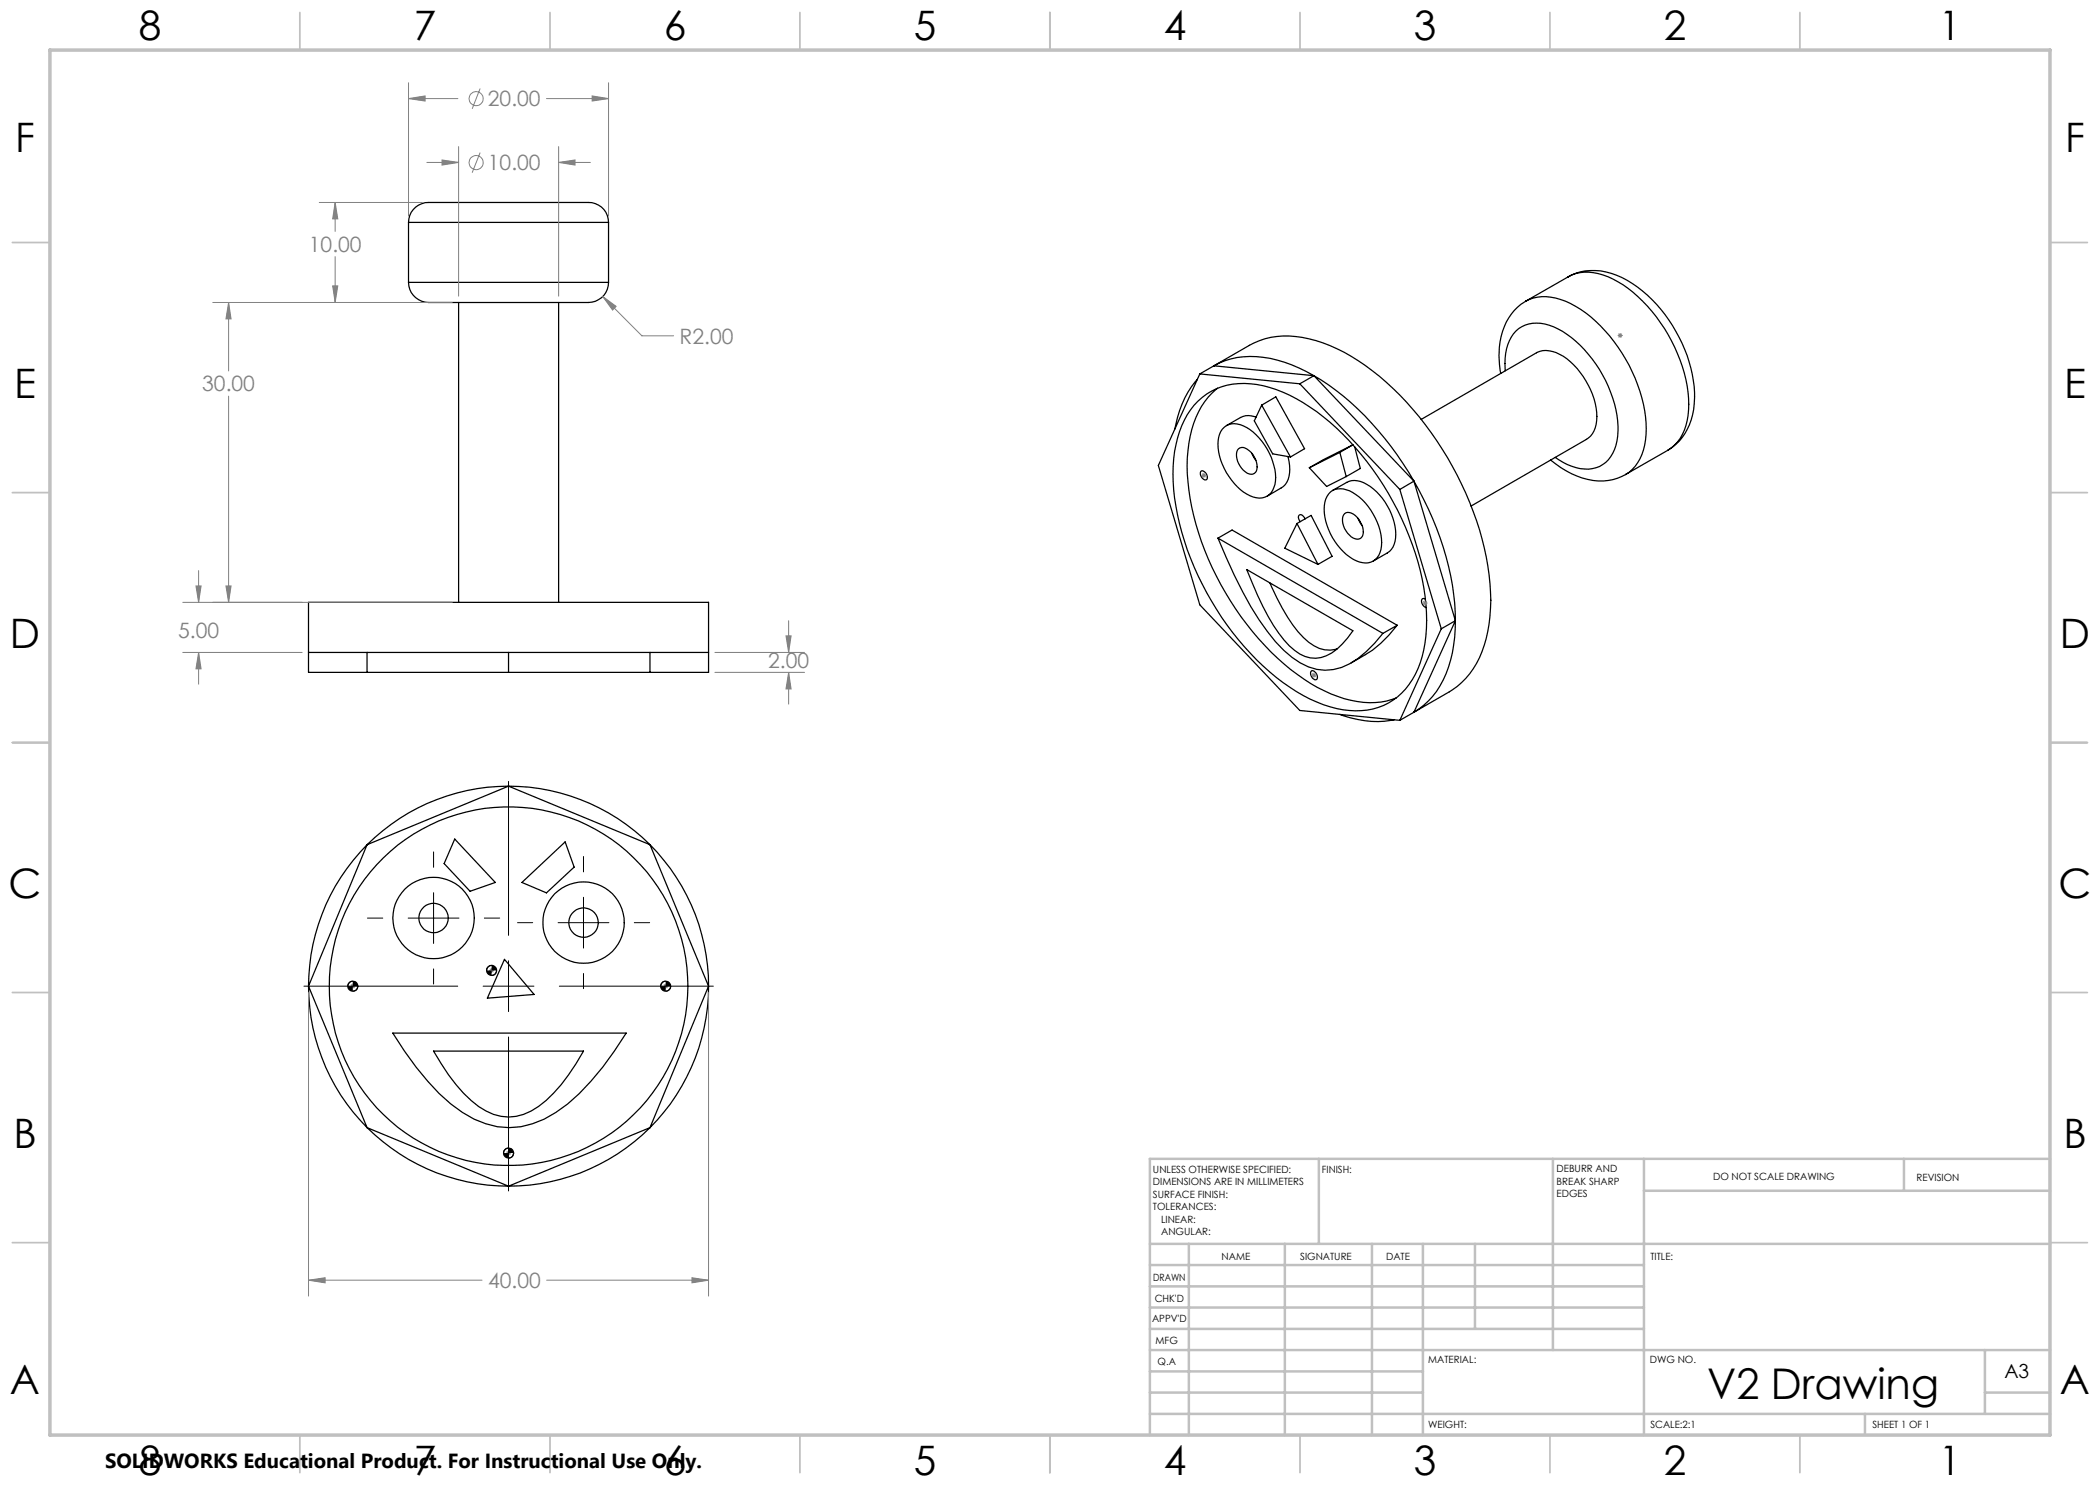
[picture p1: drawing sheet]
<svg xmlns="http://www.w3.org/2000/svg" width="420mm" height="297mm" viewBox="0 0 420 297" stroke-linecap="round" stroke-linejoin="round" font-family="sans-serif">
<g fill="none" stroke="#000" stroke-width=".25">
<path d="M81.7 44.5a4.2 4.2 0 0 1 5-4h29.8a4.4 4.4 0 0 1 5.1 3.3l.1 .7M81.7 56.5a4.3 4.3 0 0 0 5.3 4h29.7a4.2 4.2 0 0 0 5-4M81.7 44.5h40M81.7 56.5h40M81.7 44.5v12M121.7 44.5v12M313.6 55.4l-8.5 4.9a8.9 8.9 0 0 1 8 0 28.2 28.2 0 0 1 13.3 14 24.3 24.3 0 0 1 2.5 14.7 8.2 8.2 0 0 1-8.2 7.2 16 16 0 0 1-10.6-4.2M313.6 55.4a11.8 11.8 0 0 1 11.9 .7 28.9 28.9 0 0 1 13.4 23.5 11.8 11.8 0 0 1-5.3 10.4M313.6 55.4a9.3 9.3 0 0 1 9 .4 29.5 29.5 0 0 1 12.9 14.9 22.3 22.3 0 0 1 1.7 14.4 8.3 8.3 0 0 1-3.6 4.9l-8.5 4.9M91.7 60.5v60M111.7 60.5v60M239.5 75.8a19.2 19.2 0 0 0-4.5 10"/>
<path d="M240 74.8l9.9-5.7a16.5 16.5 0 0 1 13.3-1 41.7 41.7 0 0 1 18.1 12.3 66.1 66.1 0 0 1 16.3 32.8 32.3 32.3 0 0 1-1.7 18.3 15.4 15.4 0 0 1-6 6.9l-9.9 5.7M240 74.8l-8.3 18.3 8.3 27.9 20 21.1 20 2M240 74.8l20 2M242.8 73.2a17 17 0 0 1 14.1-.7 32.4 32.4 0 0 1 5.9 2.6zM243.5 77.6a16.1 16.1 0 0 0-5.7 11.1 42.5 42.5 0 0 0 3.1 21.4 57 57 0 0 0 19.9 25.7 24.5 24.5 0 0 0 14.3 4.7 12.4 12.4 0 0 0 4.2-.9M260 76.8l20 21.1M262.8 75.1a56.9 56.9 0 0 1 20 21.1M262.8 75.1l-2.8 1.7M262.8 75.1l20 21.1M301.1 74.2a9.9 9.9 0 0 1 2.1-8 6.7 6.7 0 0 1 7.5-.8 23.3 23.3 0 0 1 11.4 13.1 16.7 16.7 0 0 1 .8 11.4 5.9 5.9 0 0 1-7.7 3.6 12 12 0 0 1-4.2-2M305.2 60.3a11.3 11.3 0 0 0-5.3 9.2l-.1 2.2 .3 3M239.6 80.2a13.2 13.2 0 0 1 11.8-3.3 32.2 32.2 0 0 1 15.9 8.7 59.1 59.1 0 0 1 17.7 33.6 27.7 27.7 0 0 1-1.9 15.7 13 13 0 0 1-14.5 7.1 31.9 31.9 0 0 1-15.9-8.8 58.4 58.4 0 0 1-18-35.2 25.2 25.2 0 0 1 2.8-15.1l1.3-1.9z"/>
<path d="M240.3 94.2a1.21 1.21 0 0 1 1 1.7 1.16 1.16 0 0 1-1.2-1.6zM244.9 85.4a3.7 3.7 0 0 1 4.4 .1 12.5 12.5 0 0 1 5.8 10.7 3.3 3.3 0 0 1-3.3 3.4 8.5 8.5 0 0 1-6-4.3 10.3 10.3 0 0 1-1.9-8.4l.3-.6zM247.7 89.7a1.57 1.57 0 0 1 2.1 .4 3.7 3.7 0 0 1 1.3 4.4 1.41 1.41 0 0 1-2-.1 4 4 0 0 1-1.6-4.4zM250.4 90.7l.8 1.4M251.2 83.4l-.3-.1a3.5 3.5 0 0 0-2.8 .2l-2.8 1.6M252.3 81l2.9-1.6 5.7 10.3-2.8 1.7M252.3 81l5.8 10.4M252.3 81l-1.4 3.2 3.6 6.6 3.6 .6M257.6 91.3a6.7 6.7 0 0 1-.5 5.6l-.8 .7-2.9 1.6M261.9 93.6l3.4 3.7 3.9-2M266.1 98.4a3.9 3.9 0 0 1 4.5 .1 12.6 12.6 0 0 1 5.7 10.7 3.3 3.3 0 0 1-5.1 2.9 12 12 0 0 1-6.2-11.7 4 4 0 0 1 1.1-2zM266.5 98.1l2.8-1.6a4.4 4.4 0 0 1 4.7 .8 12.2 12.2 0 0 1 5 11 3.4 3.4 0 0 1-1.5 2.3l-2.9 1.6"/>
<path d="M268 90.5l2.6-1.5-5.9 2.9-2.8 1.7M268 90.5l1.2 4.8M268 90.5l-6.1 3.1M270.9 89.4l1.2 4.3-2.9 1.6M280 97.9l8.3 27.9M282.8 96.2a58 58 0 0 1 8.3 27.9M282.8 96.2l-2.8 1.7M282.8 96.2l8.3 27.9M284.2 83.9l23.1-13.3a4.7 4.7 0 0 1 4.6 .3 15.4 15.4 0 0 1 7.4 13.2 4.6 4.6 0 0 1-2 3.8l-23.1 13.3M243.6 107.6a84.7 84.7 0 0 0 9.9 18.7 20.8 20.8 0 0 0 8.2 7.1 10 10 0 0 0 9.9-1.7l1.7-1.4 1.6-1.6 1.7-2M243.6 107.6l2.8-1.6 33 19.1M243.6 107.6l33 19.1"/>
<path d="M249.3 113.9l21.3 12.2a11.5 11.5 0 0 1-6.4 5.4 6.7 6.7 0 0 1-6.4-2.4 34.2 34.2 0 0 1-6.3-10.1zM254 116.6l.3 .8a34.2 34.2 0 0 0 6.4 10.1 6.5 6.5 0 0 0 6.7 2.2M259.4 104.7l2.8-1.6 4.2 8.2-2.8 1.6M259.4 104.7l4.2 8.2M259.4 104.7l-2.4 4.9 6.6 3.3M261 103.8l-.1-.3a.82 .82 0 0 0-1-.5 1.1 1.1 0 0 0 .1 1.3M268.9 102.7a2.2 2.2 0 0 1 2.9 1.2 3.2 3.2 0 0 1 .5 3.6 1.6 1.6 0 0 1-2.4-.5 3.8 3.8 0 0 1-1.2-4zM271.6 103.6l.8 1.5M285.1 119.8a.45 .45 0 0 0-.5-.1 .45 .45 0 0 0-.3 .4l.2 .8 .7 .6M61.7 130.5h11.7M61.7 120.5h80v14h-80zM73.4 130.5h28.3"/>
<path d="M73.4 130.5v4M101.7 130.5h28.3M101.7 130.5v4M130 130.5h11.7M130 130.5v4M262.3 134.2a1.22 1.22 0 0 1 1 1.7 1.13 1.13 0 0 1-1.1-1.6zM279.4 125.1a24.4 24.4 0 0 1-9.1 7.5M279.4 125.1l-2.8 1.6M288.3 125.8l-8.3 18.3M291.1 124.1a23.7 23.7 0 0 1-4.6 15.2 14.9 14.9 0 0 1-3.7 3.1zM291.1 124.1l-2.8 1.7M101.7 157.2a40.2 40.2 0 0 1 28.3 11.7"/>
<path d="M101.7 157.2a40.4 40.4 0 0 0-28.3 11.7M101.7 157.2l-28.3 11.7M101.7 157.2l28.3 11.7M267.9 142.9a19.9 19.9 0 0 0 10.9 1.1M73.4 168.9a40.1 40.1 0 0 0-11.7 28.3M73.4 168.9l-11.7 28.3M90.9 167.8l8.2 8.7-5.1 1.8-5.2-5.6zM104.4 176.5l8.6-8.1 1.8 5-5.5 5.2zM130 168.9a40.1 40.1 0 0 1 11.7 28.3M130 168.9l11.7 28.3M61.7 197.2a40.4 40.4 0 0 0 11.7 28.3M61.7 197.2l11.7 28.3"/>
<path d="M100.9 191.9l5.9 7-9.3 .7zM141.7 197.2a40 40 0 0 1-11.7 28.3M141.7 197.2l-11.7 28.3M78.6 206.6h46.6a58.6 58.6 0 0 1-11.7 14.2 19.1 19.1 0 0 1-11.7 4.7 18.3 18.3 0 0 1-11.6-4.7 55.6 55.6 0 0 1-11.6-14.2zM86.7 210.2h30a32.9 32.9 0 0 1-9 11.1 9.6 9.6 0 0 1-12 0 34.1 34.1 0 0 1-9-11.1zM73.4 225.5a40.1 40.1 0 0 0 28.3 11.7M73.4 225.5l28.3 11.7M130 225.5a40.1 40.1 0 0 1-28.3 11.7M130 225.5l-28.3 11.7"/>
<circle cx="70.6" cy="197.2" r="1.01"/>
<circle cx="86.7" cy="183.6" r="2.95"/>
<circle cx="86.7" cy="183.6" r="8.1"/>
<circle cx="98.3" cy="194.1" r="1"/>
<circle cx="101.7" cy="197.2" r="35.9"/>
<circle cx="116.7" cy="184.5" r="8.1"/>
<circle cx="116.7" cy="184.5" r="2.95"/>
<circle cx="133.1" cy="197.2" r="1"/>
<circle cx="101.7" cy="230.6" r="1.01"/>
</g>
<g fill="none" stroke="#808080" stroke-width=".2">
<path d="M81.7 19.7l3.3-.5v1zM81.7 16.5v26.7M81.7 19.7h9.9M96 17.7l-1.6 4.1M109.3 19.7h12.4M118.4 19.2l3.3 .5-3.3 .5zM121.7 16.5v26.7M85.4 32.5h6.3M88.4 32l3.3 .5-3.3 .5zM91.7 29.3v29.9M96 30.5l-1.6 4M111.7 32.5l3.3-.5v1z"/>
<path d="M111.7 29.3v29.9M111.7 32.5h6.4M63.9 40.5h20.6M66.5 57.2h1.1l-.6 3.3zM67 40.5l.6 3.3h-1.1zM67 40.5v5.8M67 51.3v9.2M120.5 59.3l2.7 2-.7 .7zM120.5 59.3l7.9 7.9h6.3M42.5 60.5h48M45.7 60.5l.5 3.3h-1zM45.7 60.5v13.7"/>
<path d="M45.7 79.2v41.3M323.5 67.1h1.1M323.7 66.7l.7 .7M324 66.6v1M324.4 66.7l-.7 .7M240.3 95.1h1M240.4 94.7l.7 .7M240.8 94.6v1M241.1 94.7l-.7 .7M39.2 117.2h1l-.5 3.3zM39.7 114.1v6.4M45.2 117.2h1l-.5 3.3z"/>
<path d="M36.5 120.5h54M36.5 130.5h23.9M39.7 130.5l.5 3.3h-1zM39.7 130.5v6.3M143 130.5h17.9M143 134.5h17.9M157.2 127.2h1l-.5 3.3zM157.7 134.5l.5 3.3h-1zM157.7 124.1v6.4M157.7 134.5v6.3M262.3 135h1M262.4 134.7l.7 .7"/>
<path d="M262.8 134.5v1M263.1 134.7l-.7 .7M284.5 120.6h1M284.7 120.3l.7 .7M285 120.1v1M285.4 120.3l-.7 .7M61.7 198.5v60.7M70.1 197.2h.9M70.2 196.9l.7 .7M70.6 196.7v1M70.9 196.9l-.7 .7M97.8 194.1h1"/>
<path d="M98 193.7l.7 .7M98.3 193.6v1M98.7 193.7l-.7 .7M132.6 197.2h1M132.8 196.9l.7 .7M133.1 196.7v1M133.5 196.9l-.7 .7M141.7 198.5v60.7M101.2 230.6h1M101.4 230.3l.7 .7M101.7 230.1v1M102.1 230.3l-.7 .7"/>
<path d="M61.7 256l3.3-.5v1.1zM61.7 256h34.7M109.3 256h32.4M138.4 255.5l3.3 .5-3.3 .6z"/>
<circle cx="95.2" cy="19.7" r="1.4"/>
<circle cx="95.2" cy="32.5" r="1.4"/>
</g>
<g fill="none" stroke="#000" stroke-width=".2">
<path d="M101.7 156.3v30.8M86.7 170.4v3.1M86.7 178.5v10.2M116.7 171.3v3.1M116.7 179.5v10.1M60.8 197.2h30.7M70.6 196.2a1.02 1.02 0 0 0-1 1M71.6 197.2l-.1 .2a.91 .91 0 0 1-.9 .8M73.5 183.6h3.1M81.6 183.6h10.2M86.7 193.8v3M96.6 197.2h10.2"/>
<path d="M96.9 183.6h3M98.3 193.1h-.1a.97 .97 0 0 0-.9 1M99.3 194.1a1.02 1.02 0 0 1-1 1M101.7 192.2v10.1M103.5 184.5h3M111.6 184.5h10.2M111.9 197.2h30.8M116.7 194.7v3M126.9 184.5h3M133.1 196.2a1.02 1.02 0 0 0-1 1M134.1 197.2a.96 .96 0 0 1-1 1M101.7 207.4v30.8"/>
<path d="M101.7 229.6a1.02 1.02 0 0 0-1 1M102.7 230.6a1.02 1.02 0 0 1-1 1"/>
</g>
<g fill="none" stroke="#c0c0c0" stroke-width=".35">
<path d="M60 2.5v7.5M110 2.5v7.5M160 2.5v7.5M210 2.5v7.5M260 2.5v7.5M310 2.5v7.5M360 2.5v7.5M2.5 48.5h7.5M410 48.5h7.5M2.5 98.5h7.5M410 98.5h7.5M2.5 148.5h7.5"/>
<path d="M410 148.5h7.5M2.5 198.5h7.5M410 198.5h7.5M2.5 248.5h7.5M410 248.5h7.5M60 287v7.5M110 287v7.5M160 287v7.5M210 287v7.5M260 287v7.5M310 287v7.5M360 287v7.5"/>
</g>
<g fill="none" stroke="#c0c0c0" stroke-width=".5">
<path d="M263.8 231.8v17M310.6 231.8v38.2M328.8 231.8v55.2M328.8 238.2h81.2M380.8 231.8v6.4M410 231.8h-180v55.2M230 248.8h180M230 257.3h98.8M230 253h98.8M237.8 248.8v38.2M257 248.8v38.2M274.4 248.8v38.2"/>
<path d="M284.6 248.8v38.2M295 248.8v17M230 265.8h98.8M230 261.5h98.8M230 278.5h54.6M230 274.3h54.6M230 270h180M397 278.5h13M397 270v12.8M230 282.8h180M373 282.8v4.2"/>
</g>
<path d="M10 10h400v277h-400z" fill="none" stroke="#c0c0c0" stroke-width=".7"/>
<path d="M61.7 256l3.3-.5v1.1zM138.4 255.5l3.3 .5-3.3 .6z" fill="#808080"/>
<path d="M97.3 194.1a1.02 1.02 0 0 0 1 1v-1zM98.3 193.1v1h1a1.02 1.02 0 0 0-1-1zM100.7 230.6a1.02 1.02 0 0 0 1 1v-1zM101.7 229.6v1h1v-.1a.97 .97 0 0 0-1-.9zM69.6 197.2a.96 .96 0 0 0 1 1v-1zM70.6 196.2v1h1l-.1-.1a.97 .97 0 0 0-.9-.9zM132.1 197.2l.1 .2a.91 .91 0 0 0 .9 .8v-1zM133.1 196.2v1h1a1.02 1.02 0 0 0-1-1z" fill="#000"/>
<path d="M39.2 117.2h1l-.5 3.3zM39.7 130.5l.5 3.3h-1zM157.7 134.5l.5 3.3h-1zM157.2 127.2h1l-.5 3.3zM45.7 60.5l.5 3.3h-1zM45.2 117.2h1l-.5 3.3zM111.7 32.5l3.3-.5v1zM88.4 32l3.3 .5-3.3 .5zM118.4 19.2l3.3 .5-3.3 .5zM81.7 19.7l3.3-.5v1zM120.5 59.3l2 2.7 .7-.7zM66.5 57.2h1.1l-.6 3.3zM67 40.5l.6 3.3h-1.1z" fill="#808080"/>
<text font-size="8.5" x="341.4" y="279.7">V2 Drawing</text>
<g font-size="8.1">
<text x="27.7" y="8">8</text>
<text x="82.7" y="8">7</text>
<text x="132.7" y="8">6</text>
<text x="182.7" y="8">5</text>
<text x="232.7" y="8">4</text>
<text x="282.7" y="8">3</text>
<text x="332.7" y="8">2</text>
<text x="387.7" y="8">1</text>
<text x="3" y="30.4">F</text>
<text x="413" y="30.4">F</text>
<text x="2.8" y="79.6">E</text>
<text x="412.8" y="79.6">E</text>
<text x="2" y="129.6">D</text>
<text x="412" y="129.6">D</text>
<text x="1.7" y="179.6">C</text>
<text x="411.7" y="179.6">C</text>
<text x="2.7" y="229.6">B</text>
<text x="412.7" y="229.6">B</text>
<text x="2" y="278.9">A</text>
<text x="412" y="278.9">A</text>
<text x="27.7" y="295">8</text>
<text x="82.7" y="295">7</text>
<text x="132.7" y="295">6</text>
<text x="182.7" y="295">5</text>
<text x="232.7" y="295">4</text>
<text x="282.7" y="295">3</text>
<text x="332.7" y="295">2</text>
<text x="387.7" y="295">1</text>
</g>
<g font-size="4.2" fill="#808080">
<text x="97.6" y="21.3">20.00</text>
<text x="97.6" y="34.1">10.00</text>
<text x="61.8" y="50.4">10.00</text>
<text x="135.9" y="68.7">R2.00</text>
<text x="40.5" y="78.3">30.00</text>
<text x="35.6" y="127.6">5.00</text>
<text x="153.6" y="133.5">2.00</text>
<text x="97.6" y="257.6">40.00</text>
</g>
<text font-size="4.1" x="21" y="293.7">SOLIDWORKS Educational Product. For Instructional Use Only.</text>
<text font-size="3.9" x="400.9" y="275.5">A3</text>
<g font-size="2">
<text x="230.6" y="234.6">UNLESS OTHERWISE SPECIFIED:</text>
<text x="230.6" y="237.1">DIMENSIONS ARE IN MILLIMETERS</text>
<text x="230.6" y="239.6">SURFACE FINISH:</text>
<text x="264.4" y="234.6">FINISH:</text>
<text x="311.3" y="234.5">DEBURR AND</text>
<text x="311.3" y="237">BREAK SHARP</text>
<text x="311.3" y="239.5">EDGES</text>
<text x="342.6" y="236">DO NOT SCALE DRAWING</text>
<text x="383.3" y="236.2">REVISION</text>
<text x="230.6" y="242.1">TOLERANCES:</text>
<text x="232.2" y="244.6">LINEAR:</text>
<text x="232.2" y="247.1">ANGULAR:</text>
<text x="244.3" y="252">NAME</text>
<text x="260" y="251.9">SIGNATURE</text>
<text x="277.2" y="251.9">DATE</text>
<text x="330.1" y="251.9">TITLE:</text>
<text x="230.6" y="256.1">DRAWN</text>
<text x="230.9" y="260.3">CHK'D</text>
<text x="230.4" y="264.4">APPV'D</text>
<text x="231.1" y="268.8">MFG</text>
<text x="231.5" y="273">Q.A</text>
<text x="285.6" y="272.5">MATERIAL:</text>
<text x="330" y="272.5">DWG NO.</text>
<text x="285.6" y="285.5">WEIGHT:</text>
<text x="330.1" y="285.6">SCALE:2:1</text>
<text x="374.5" y="285.6">SHEET 1 OF 1</text>
</g>
</svg>
